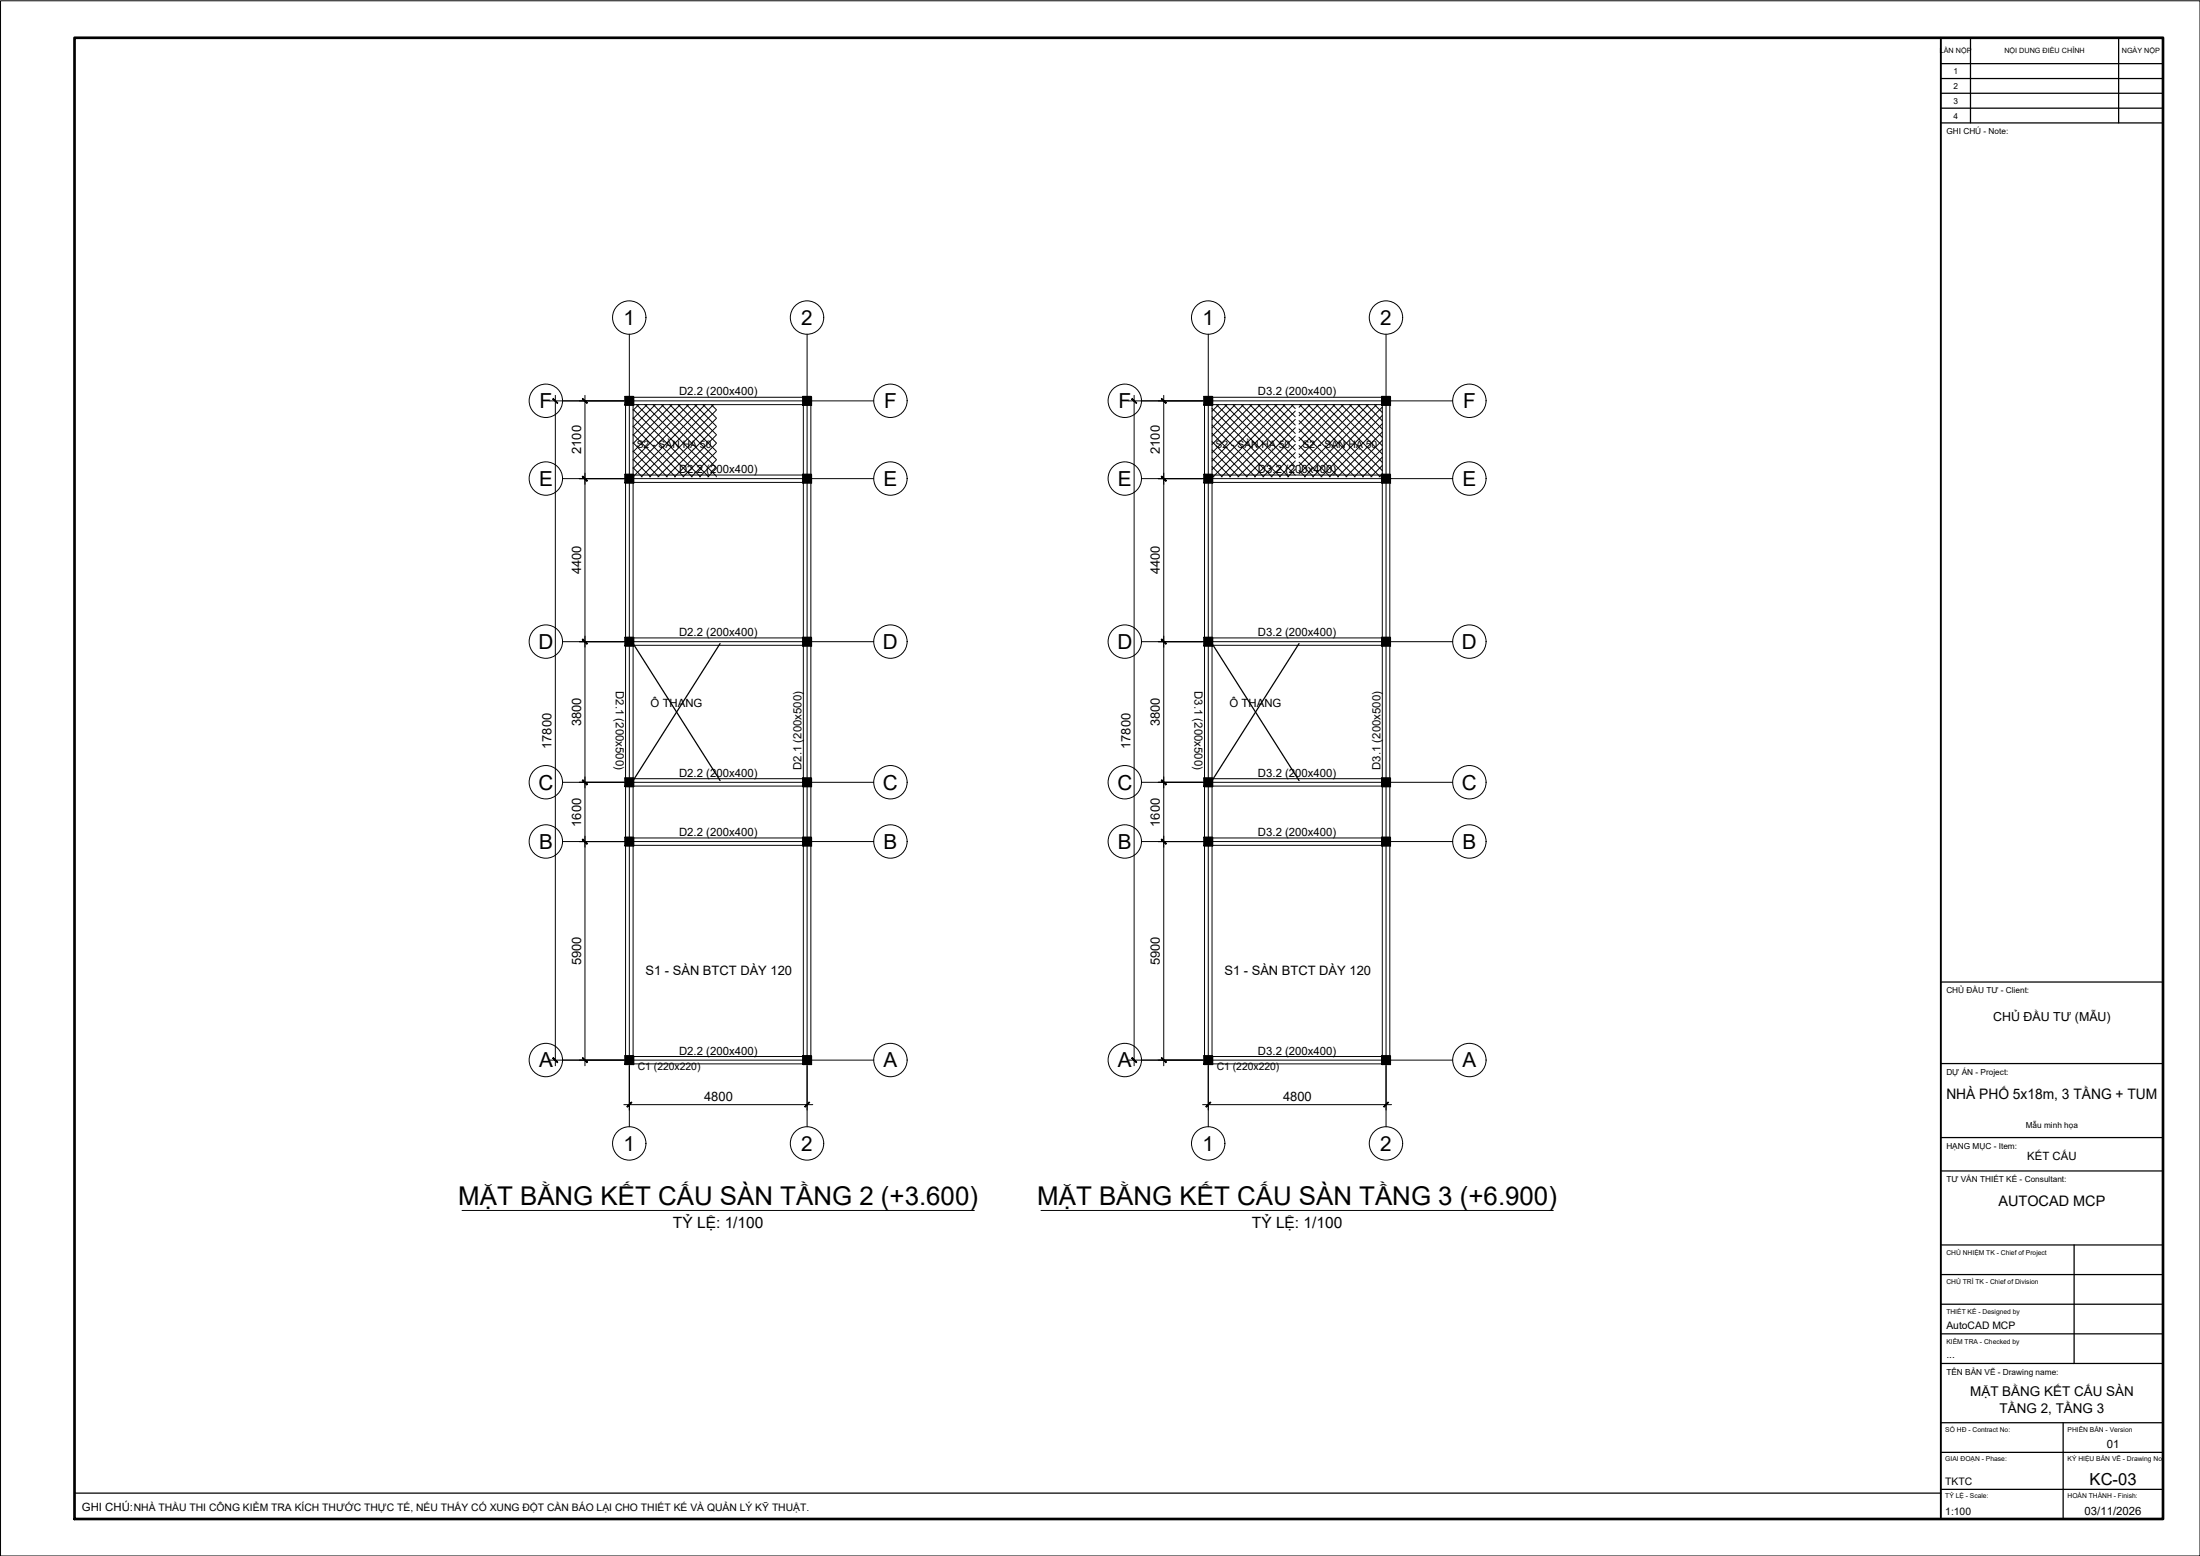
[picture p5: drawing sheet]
<svg xmlns="http://www.w3.org/2000/svg" width="594mm" height="420mm" viewBox="0 0 594 420" stroke-linecap="round" stroke-linejoin="round" font-family="sans-serif">
<!-- layer: S-BEAM -->
<g fill="none" stroke="#000" stroke-width=".27">
<path d="M168.9 108.2v178.1M169.9 107.3h48M169.9 109.3h48M171 108.2v178.1M216.9 108.2v178.1M219 108.2v178.1M325.3 108.2v178.1M326.3 107.3h48M326.3 109.3h48M327.3 108.2v178.1M373.3 108.2v178.1M375.3 108.2v178.1"/>
<path d="M169.9 130.3h48M169.9 128.3h48M326.3 130.3h48M326.3 128.3h48M169.9 174.2h48M169.9 172.3h48M326.3 174.2h48M326.3 172.3h48M169.9 212.3h48M169.9 210.3h48M326.3 212.3h48M326.3 210.3h48"/>
<path d="M169.9 228.3h48M169.9 226.3h48M326.3 228.3h48M326.3 226.3h48M169.9 287.3h48M169.9 285.3h48M326.3 287.3h48M326.3 285.3h48"/>
</g>
<!-- layer: S-COLS -->
<g fill="none" stroke="#000" stroke-width=".51">
<path d="M168.8 107.1h2.2v2.2h-2.2zM216.8 107.1h2.2v2.2h-2.2zM325.2 107.1h2.2v2.2h-2.2zM373.2 107.1h2.2v2.2h-2.2zM168.8 128.1h2.2v2.2h-2.2zM216.8 128.1h2.2v2.2h-2.2zM325.2 128.1h2.2v2.2h-2.2zM373.2 128.1h2.2v2.2h-2.2zM168.8 172.2h2.2v2.2h-2.2zM216.8 172.2h2.2v2.2h-2.2zM325.2 172.2h2.2v2.2h-2.2zM373.2 172.2h2.2v2.2h-2.2z"/>
<path d="M168.8 210.1h2.2v2.2h-2.2zM216.8 210.1h2.2v2.2h-2.2zM325.2 210.1h2.2v2.2h-2.2zM373.2 210.1h2.2v2.2h-2.2zM168.8 226.1h2.2v2.2h-2.2zM216.8 226.1h2.2v2.2h-2.2zM325.2 226.1h2.2v2.2h-2.2zM373.2 226.1h2.2v2.2h-2.2zM168.8 285.2h2.2v2.2h-2.2zM216.8 285.2h2.2v2.2h-2.2zM325.2 285.2h2.2v2.2h-2.2zM373.2 285.2h2.2v2.2h-2.2z"/>
</g>
<!-- layer: S-COLS-PATT -->
<g fill="#000" stroke="#000" stroke-width=".27">
<path d="M168.8 107.1l2.2 2.2v-2.2zM168.8 107.1l2.2 2.2h-2.2z"/>
<path d="M216.8 107.1l2.2 2.2v-2.2zM216.8 107.1l2.2 2.2h-2.2z"/>
<path d="M325.2 107.1l2.2 2.2v-2.2zM325.2 107.1l2.2 2.2h-2.2z"/>
<path d="M373.2 107.1l2.2 2.2v-2.2zM373.2 107.1l2.2 2.2h-2.2z"/>
<path d="M168.8 128.1l2.2 2.2v-2.2zM168.8 128.1l2.2 2.2h-2.2z"/>
<path d="M216.8 128.1l2.2 2.2v-2.2zM216.8 128.1l2.2 2.2h-2.2z"/>
<path d="M325.2 128.1l2.2 2.2v-2.2zM325.2 128.1l2.2 2.2h-2.2z"/>
<path d="M373.2 128.1l2.2 2.2v-2.2zM373.2 128.1l2.2 2.2h-2.2z"/>
<path d="M168.8 172.2l2.2 2.2v-2.2zM168.8 172.2l2.2 2.2h-2.2z"/>
<path d="M216.8 172.2l2.2 2.2v-2.2zM216.8 172.2l2.2 2.2h-2.2z"/>
<path d="M325.2 172.2l2.2 2.2v-2.2zM325.2 172.2l2.2 2.2h-2.2z"/>
<path d="M373.2 172.2l2.2 2.2v-2.2zM373.2 172.2l2.2 2.2h-2.2z"/>
<path d="M168.8 210.1l2.2 2.2v-2.2zM168.8 210.1l2.2 2.2h-2.2z"/>
<path d="M216.8 210.1l2.2 2.2v-2.2zM216.8 210.1l2.2 2.2h-2.2z"/>
<path d="M325.2 210.1l2.2 2.2v-2.2zM325.2 210.1l2.2 2.2h-2.2z"/>
<path d="M373.2 210.1l2.2 2.2v-2.2zM373.2 210.1l2.2 2.2h-2.2z"/>
<path d="M168.8 226.1l2.2 2.2v-2.2zM168.8 226.1l2.2 2.2h-2.2z"/>
<path d="M216.8 226.1l2.2 2.2v-2.2zM216.8 226.1l2.2 2.2h-2.2z"/>
<path d="M325.2 226.1l2.2 2.2v-2.2zM325.2 226.1l2.2 2.2h-2.2z"/>
<path d="M373.2 226.1l2.2 2.2v-2.2zM373.2 226.1l2.2 2.2h-2.2z"/>
<path d="M168.8 285.2l2.2 2.2v-2.2zM168.8 285.2l2.2 2.2h-2.2z"/>
<path d="M216.8 285.2l2.2 2.2v-2.2zM216.8 285.2l2.2 2.2h-2.2z"/>
<path d="M325.2 285.2l2.2 2.2v-2.2zM325.2 285.2l2.2 2.2h-2.2z"/>
<path d="M373.2 285.2l2.2 2.2v-2.2zM373.2 285.2l2.2 2.2h-2.2z"/>
</g>
<!-- layer: S-CONC -->
<path d="M171 173.8l23.5 37M194.5 173.8l-23.5 37M327.3 173.8l23.5 37M350.8 173.8l-23.5 37" fill="none" stroke="#000" stroke-width=".34"/>
<!-- layer: S-CONC-PATT -->
<g fill="none" stroke="#000" stroke-width=".27">
<path d="M171 119.5l9.2 9.3M171 117.3l11.4 11.5M171 115.1l13.7 13.7M171 112.8l15.9 16M171 110.5l18.2 18.3M171.9 109.3l19.5 19.5M172.5 109.3l-1.5 1.5M174.1 109.3l19.3 19.3M174.7 109.3l-3.7 3.7M176.4 109.3l17 17M177 109.3l-6 6M178.6 109.3l14.8 14.8"/>
<path d="M179.2 109.3l-8.2 8.2M180.9 109.3l12.5 12.5M181.5 109.3l-10.5 10.5M183.1 109.3l10.3 10.3M183.7 109.3l-12.7 12.7M185.3 109.3l8.1 8M185.9 109.3l-14.9 14.9M187.6 109.3l5.8 5.8M188.2 109.3l-17.2 17.2M189.8 109.3l3.6 3.6M190.4 109.3l-19.4 19.4M192.1 109.3l1.3 1.3"/>
<path d="M192.7 109.3l-19.5 19.5M193.4 110.7l-18 18.1M193.4 113l-15.8 15.8M193.4 115.2l-13.5 13.6M193.4 117.5l-11.3 11.3M193.4 119.7l-9 9.1M327.3 119.3l9.5 9.5M327.3 117l11.7 11.8M327.3 114.8l14 14M327.3 112.5l16.2 16.3M327.3 110.3l18.5 18.5M328.5 109.3l19.5 19.5"/>
<path d="M329.1 109.3l-1.8 1.7M330.7 109.3l19.1 19M331.3 109.3l-4 4M333 109.3l16.8 16.7M333.6 109.3l-6.3 6.2M335.2 109.3l14.6 14.5M335.8 109.3l-8.5 8.5M337.5 109.3l12.3 12.2M338 109.3l-10.7 10.7M339.7 109.3l10.1 10M340.3 109.3l-13 13M342 109.3l7.8 7.8"/>
<path d="M342.5 109.3l-15.2 15.2M344.2 109.3l5.6 5.5M344.8 109.3l-17.5 17.5M346.5 109.3l3.3 3.3M347 109.3l-19.5 19.5M348.7 109.3l1.1 1M349.3 109.3l-19.5 19.5M349.8 111l-17.8 17.8M349.8 113.2l-15.5 15.6M349.8 115.5l-13.3 13.3M349.8 117.7l-11 11.1M349.8 120l-8.8 8.8"/>
<path d="M350.8 118.1l10.7 10.7M350.8 115.8l12.9 13M350.8 113.6l15.1 15.2M350.8 111.3l17.4 17.5M351 109.3l19.5 19.5M351.5 109.3l-.7 .7M353.2 109.3l19.5 19.5M353.8 109.3l-3 3M355.4 109.3l17.9 17.8M356 109.3l-5.2 5.2M357.7 109.3l15.6 15.5M358.2 109.3l-7.4 7.5"/>
<path d="M359.9 109.3l13.4 13.3M360.5 109.3l-9.7 9.7M362.2 109.3l11.1 11.1M362.8 109.3l-12 11.9M364.4 109.3l8.9 8.8M365 109.3l-14.2 14.2M366.7 109.3l6.6 6.6M367.3 109.3l-16.5 16.4M368.9 109.3l4.4 4.3M369.5 109.3l-18.7 18.7M371.2 109.3l2.1 2.1M371.7 109.3l-19.5 19.5"/>
<path d="M373.3 109.9l-18.8 18.9M373.3 112.2l-16.6 16.6M373.3 114.4l-14.3 14.4M373.3 116.7l-12.1 12.1M373.3 118.9l-9.9 9.9M171 128.5l.2 .3M171 126.3l2.4 2.5M171 124l4.7 4.8M171 121.8l6.9 7M193.4 122l-6.7 6.8M193.4 124.2l-4.5 4.6M193.4 126.4l-2.3 2.4"/>
<path d="M193.4 128.7v.1M327.3 128.2l.5 .6M327.3 126l2.7 2.8M327.3 123.7l5 5.1M327.3 121.5l7.2 7.3M349.8 122.2l-6.5 6.6M349.8 124.5l-4.3 4.3M349.8 126.7l-2.1 2.1M350.8 127l1.7 1.8M350.8 124.8l3.9 4M350.8 122.6l6.2 6.2M350.8 120.3l8.4 8.5"/>
<path d="M373.3 121.2l-7.6 7.6M373.3 123.4l-5.4 5.4M373.3 125.7l-3.1 3.1M373.3 127.9l-.9 .9"/>
</g>
<!-- layer: S-GRID -->
<g fill="none" stroke="#000" stroke-width=".27">
<path d="M169.9 90.3v213.9M217.9 90.3v213.9M326.3 90.3v213.9M374.3 90.3v213.9M151.9 108.2h84M308.3 108.2h84M151.9 129.2h84M308.3 129.2h84M151.9 173.3h84M308.3 173.3h84M151.9 211.2h84M308.3 211.2h84"/>
<path d="M151.9 227.2h84M308.3 227.2h84M151.9 286.3h84M308.3 286.3h84"/>
</g>
<!-- layer: S-GRID-IDEN -->
<g fill="none" stroke="#000" stroke-width=".27">
<circle cx="169.9" cy="85.7" r="4.5"/>
<circle cx="217.9" cy="85.7" r="4.5"/>
<circle cx="326.3" cy="85.7" r="4.5"/>
<circle cx="374.3" cy="85.7" r="4.5"/>
<circle cx="147.4" cy="108.2" r="4.5"/>
<circle cx="240.4" cy="108.2" r="4.5"/>
<circle cx="303.7" cy="108.2" r="4.5"/>
<circle cx="396.8" cy="108.2" r="4.5"/>
<circle cx="147.4" cy="129.2" r="4.5"/>
<circle cx="240.4" cy="129.2" r="4.5"/>
<circle cx="303.7" cy="129.2" r="4.5"/>
<circle cx="396.8" cy="129.2" r="4.5"/>
<circle cx="147.4" cy="173.2" r="4.5"/>
<circle cx="240.4" cy="173.2" r="4.5"/>
<circle cx="303.7" cy="173.2" r="4.5"/>
<circle cx="396.8" cy="173.2" r="4.5"/>
<circle cx="147.4" cy="211.2" r="4.5"/>
<circle cx="240.4" cy="211.2" r="4.5"/>
<circle cx="303.7" cy="211.2" r="4.5"/>
<circle cx="396.8" cy="211.2" r="4.5"/>
<circle cx="147.4" cy="227.2" r="4.5"/>
<circle cx="240.4" cy="227.2" r="4.5"/>
<circle cx="303.7" cy="227.2" r="4.5"/>
<circle cx="396.8" cy="227.2" r="4.5"/>
<circle cx="147.4" cy="286.2" r="4.5"/>
<circle cx="240.4" cy="286.2" r="4.5"/>
<circle cx="303.7" cy="286.2" r="4.5"/>
<circle cx="396.8" cy="286.2" r="4.5"/>
<circle cx="169.9" cy="308.8" r="4.5"/>
<circle cx="217.9" cy="308.8" r="4.5"/>
<circle cx="326.3" cy="308.8" r="4.5"/>
<circle cx="374.3" cy="308.8" r="4.5"/>
</g>
<!-- layer: S-ANNO-DIMS -->
<g fill="none" stroke="#000" stroke-width=".27">
<path d="M148.4 108.2h20.1M150 106.8v181M158 106.8v181M304.8 108.2h20M306.3 106.8v181M314.3 106.8v181M156.4 129.2h12.1M312.8 129.2h12M156.4 173.3h12.1M312.8 173.3h12M156.4 211.2h12.1M312.8 211.2h12"/>
<path d="M156.4 227.2h12.1M312.8 227.2h12M148.4 286.3h20.1M168.5 298.3h51M169.9 287.8v12M217.9 287.8v12M304.8 286.3h20M324.8 298.3h51M326.3 287.8v12M374.3 287.8v12"/>
</g>
<!-- layer: 0 -->
<g fill="#000" stroke="#000" stroke-width=".27">
<path d="M149.3 107.7l1.2 1.2 .1-.1zM149.3 107.7l.1-.1 1.2 1.2z"/>
<path d="M157.3 107.7l1.2 1.2 .1-.1zM157.3 107.7l.1-.1 1.2 1.2z"/>
<path d="M305.6 107.7l1.2 1.2 .1-.1zM305.6 107.7l.1-.1 1.2 1.2z"/>
<path d="M313.6 107.7l1.2 1.2 .1-.1zM313.6 107.7l.1-.1 1.2 1.2z"/>
<path d="M157.4 128.6l-.1 .1 1.3 1.1zM157.3 128.7l1.3 1.1-.1 .1z"/>
<path d="M157.3 128.7l1.2 1.2 .1-.1zM157.3 128.7l.1-.1 1.2 1.2z"/>
<path d="M313.7 128.6l-.1 .1 1.3 1.1zM313.6 128.7l1.3 1.1-.1 .1z"/>
<path d="M313.6 128.7l1.2 1.2 .1-.1zM313.6 128.7l.1-.1 1.2 1.2z"/>
<path d="M157.4 172.6l-.1 .1 1.3 1.1zM157.3 172.7l1.3 1.1-.1 .1z"/>
<path d="M157.3 172.7l1.2 1.2 .1-.1zM157.3 172.7l.1-.1 1.2 1.2z"/>
<path d="M313.7 172.6l-.1 .1 1.3 1.1zM313.6 172.7l1.3 1.1-.1 .1z"/>
<path d="M313.6 172.7l1.2 1.2 .1-.1zM313.6 172.7l.1-.1 1.2 1.2z"/>
<path d="M157.4 210.6l-.1 .1 1.3 1.1zM157.3 210.7l1.3 1.1-.1 .1z"/>
<path d="M157.3 210.7l1.2 1.2 .1-.1zM157.4 210.6l1.2 1.2-1.3-1.1z"/>
<path d="M313.7 210.6l-.1 .1 1.3 1.1zM313.6 210.7l1.3 1.1-.1 .1z"/>
<path d="M313.6 210.7l1.2 1.2 .1-.1zM313.6 210.7l.1-.1 1.2 1.2z"/>
<path d="M157.4 226.6l-.1 .1 1.3 1.1zM157.3 226.7l1.3 1.1-.1 .1z"/>
<path d="M157.3 226.7l1.2 1.2 .1-.1zM157.3 226.7l.1-.1 1.2 1.2z"/>
<path d="M313.7 226.6l-.1 .1 1.3 1.1zM313.6 226.7l1.3 1.1-.1 .1z"/>
<path d="M313.6 226.7l1.2 1.2 .1-.1zM313.6 226.7l.1-.1 1.2 1.2z"/>
<path d="M149.3 285.7l1.3 1.1-1.2-1.2zM149.3 285.7l1.3 1.1-.1 .1z"/>
<path d="M157.4 285.6l-.1 .1 1.3 1.1zM157.3 285.7l1.3 1.1-.1 .1z"/>
<path d="M170.5 297.6l-1.1 1.3 1.2-1.2zM169.3 298.8l1.2-1.2-1.1 1.3z"/>
<path d="M217.3 298.8l.1 .1 1.1-1.3zM218.5 297.6l.1 .1-1.2 1.2z"/>
<path d="M305.7 285.6l-.1 .1 1.3 1.1zM305.6 285.7l1.3 1.1-.1 .1z"/>
<path d="M313.7 285.6l-.1 .1 1.3 1.1zM313.6 285.7l1.3 1.1-.1 .1z"/>
<path d="M326.8 297.6l-1.1 1.3 1.3-1.2zM325.6 298.8l1.2-1.2-1.1 1.3z"/>
<path d="M373.6 298.8l.1 .1 1.1-1.3zM374.8 297.6l.2 .1-1.3 1.2z"/>
</g>
<!-- layer: S-ANNO-TEXT -->
<path d="M124.8 326.9h138.3M281.1 326.9h138.4" fill="none" stroke="#000" stroke-width=".27"/>
<!-- layer: A-ANNO-TTLB -->
<path d="M.1 .2h594v420h-594z" fill="none" stroke="#000" stroke-width=".27"/>
<path d="M20.1 10.2h564v400h-564z" fill="none" stroke="#000" stroke-width=".72"/>
<path d="M524.1 10.2v400" fill="none" stroke="#000" stroke-width=".51"/>
<g fill="none" stroke="#000" stroke-width=".34">
<path d="M524.1 17.2h60M532.1 10.2v23M572.1 10.2v23M524.1 33.2h60M524.1 21.2h60M524.1 25.2h60M524.1 29.2h60M524.1 265.2h60M524.1 287.2h60M524.1 307.2h60M524.1 316.2h60M524.1 336.2h60"/>
<path d="M560.1 336.2v32M524.1 344.2h60M524.1 352.2h60M524.1 368.2h60M524.1 360.2h60M524.1 384.2h60M524.1 392.2h60M557.1 384.2v26M20.1 403.2h504M524.1 402.2h60"/>
</g>
<g font-size="7">
<text x="123.8" y="325.2">MẶT BẰNG KẾT CẤU SÀN TẦNG 2 (+3.600)</text>
<text x="280.1" y="325.2">MẶT BẰNG KẾT CẤU SÀN TẦNG 3 (+6.900)</text>
</g>
<g font-size="5.6">
<text x="168.4" y="87.8">1</text>
<text x="216.4" y="87.8">2</text>
<text x="324.7" y="87.8">1</text>
<text x="372.7" y="87.8">2</text>
<text x="145.7" y="110.3">F</text>
<text x="238.7" y="110.3">F</text>
<text x="302.1" y="110.3">F</text>
<text x="395.1" y="110.3">F</text>
<text x="145.6" y="131.3">E</text>
<text x="238.6" y="131.3">E</text>
<text x="301.9" y="131.3">E</text>
<text x="394.9" y="131.3">E</text>
<text x="145.4" y="175.3">D</text>
<text x="238.4" y="175.3">D</text>
<text x="301.8" y="175.3">D</text>
<text x="394.8" y="175.3">D</text>
<text x="145.4" y="213.3">C</text>
<text x="238.4" y="213.3">C</text>
<text x="301.8" y="213.3">C</text>
<text x="394.8" y="213.3">C</text>
<text x="145.6" y="229.3">B</text>
<text x="238.6" y="229.3">B</text>
<text x="301.9" y="229.3">B</text>
<text x="394.9" y="229.3">B</text>
<text x="145.6" y="288.2">A</text>
<text x="238.6" y="288.2">A</text>
<text x="301.9" y="288.2">A</text>
<text x="394.9" y="288.2">A</text>
<text x="168.4" y="310.8">1</text>
<text x="216.4" y="310.8">2</text>
<text x="324.7" y="310.8">1</text>
<text x="372.7" y="310.8">2</text>
</g>
<text font-size="4.5" x="564.3" y="401">KC-03</text>
<g font-size="4.2">
<text x="181.7" y="331.5">TỶ LỆ: 1/100</text>
<text x="338" y="331.5">TỶ LỆ: 1/100</text>
</g>
<g font-size="3.9">
<text x="525.6" y="296.7">NHÀ PHỐ 5x18m, 3 TẦNG + TUM</text>
<text x="539.6" y="325.7">AUTOCAD MCP</text>
</g>
<g font-size="3.6">
<text x="532" y="377">MẶT BẰNG KẾT CẤU SÀN</text>
<text x="540" y="381.6">TẦNG 2, TẦNG 3</text>
</g>
<g font-size="3.5">
<text x="156.9" y="122.6" transform="rotate(-90 156.9 122.6)">2100</text>
<text x="313.2" y="122.6" transform="rotate(-90 313.2 122.6)">2100</text>
<text x="156.9" y="155.1" transform="rotate(-90 156.9 155.1)">4400</text>
<text x="313.2" y="155.1" transform="rotate(-90 313.2 155.1)">4400</text>
<text x="156.9" y="196.1" transform="rotate(-90 156.9 196.1)">3800</text>
<text x="313.2" y="196.1" transform="rotate(-90 313.2 196.1)">3800</text>
<text x="148.9" y="202.2" transform="rotate(-90 148.9 202.2)">17800</text>
<text x="305.2" y="202.2" transform="rotate(-90 305.2 202.2)">17800</text>
<text x="156.9" y="223.3" transform="rotate(-90 156.9 223.3)">1600</text>
<text x="313.2" y="223.3" transform="rotate(-90 313.2 223.3)">1600</text>
<text x="156.9" y="260.6" transform="rotate(-90 156.9 260.6)">5900</text>
<text x="174.3" y="263.3">S1 - SÀN BTCT DÀY 120</text>
<text x="313.2" y="260.6" transform="rotate(-90 313.2 260.6)">5900</text>
<text x="330.6" y="263.3">S1 - SÀN BTCT DÀY 120</text>
<text x="190.1" y="297.2">4800</text>
<text x="346.5" y="297.2">4800</text>
</g>
<text font-size="3.4" x="538.2" y="275.7">CHỦ ĐẦU TƯ (MẪU)</text>
<g font-size="3.1">
<text x="183.4" y="106.8">D2.2 (200x400)</text>
<text x="339.7" y="106.8">D3.2 (200x400)</text>
<text x="183.4" y="127.8">D2.2 (200x400)</text>
<text x="339.7" y="127.8">D3.2 (200x400)</text>
<text x="183.4" y="171.7">D2.2 (200x400)</text>
<text x="339.7" y="171.7">D3.2 (200x400)</text>
<text x="166.3" y="186.6" transform="rotate(90 166.3 186.6)">D2.1 (200x500)</text>
<text x="175.7" y="190.9">Ô THANG</text>
<text x="322.6" y="186.6" transform="rotate(90 322.6 186.6)">D3.1 (200x500)</text>
<text x="332" y="190.9">Ô THANG</text>
<text x="183.4" y="209.8">D2.2 (200x400)</text>
<text x="216.5" y="207.9" transform="rotate(-90 216.5 207.9)">D2.1 (200x500)</text>
<text x="339.7" y="209.8">D3.2 (200x400)</text>
<text x="372.8" y="207.9" transform="rotate(-90 372.8 207.9)">D3.1 (200x500)</text>
<text x="183.4" y="225.8">D2.2 (200x400)</text>
<text x="339.7" y="225.8">D3.2 (200x400)</text>
<text x="183.4" y="284.8">D2.2 (200x400)</text>
<text x="339.7" y="284.8">D3.2 (200x400)</text>
<text x="547.4" y="313.2">KẾT CẤU</text>
<text x="568.9" y="391">01</text>
<text x="22.1" y="407.9">GHI CHÚ:NHÀ THẦU THI CÔNG KIỂM TRA KÍCH THƯỚC THỰC TẾ, NẾU THẤY CÓ XUNG ĐỘT CẦN BÁO LẠI CHO THIẾT KẾ VÀ QUẢN LÝ KỸ THUẬT.</text>
<text x="562.9" y="409">03/11/2026</text>
</g>
<g font-size="2.8">
<text x="171.9" y="120.9">S2 - SÀN HẠ 50</text>
<text x="328.3" y="120.9">S2 - SÀN HẠ 50</text>
<text x="351.8" y="120.9">S2 - SÀN HẠ 50</text>
<text x="172.2" y="289">C1 (220x220)</text>
<text x="328.6" y="289">C1 (220x220)</text>
<text x="525.6" y="358.8">AutoCAD MCP</text>
<text x="525.6" y="366.8">...</text>
<text x="525.3" y="401">TKTC</text>
<text x="525.3" y="409">1:100</text>
</g>
<g font-size="2.2">
<text x="527.5" y="20">1</text>
<text x="527.5" y="24">2</text>
<text x="527.5" y="28">3</text>
<text x="527.5" y="32">4</text>
<text x="525.6" y="36.2">GHI CHÚ - Note:</text>
<text x="525.6" y="268.2">CHỦ ĐẦU TƯ - Client:</text>
<text x="525.6" y="290.2">DỰ ÁN - Project:</text>
<text x="547" y="304.7">Mẫu minh họa</text>
<text x="525.6" y="310.2">HẠNG MỤC - Item:</text>
<text x="525.6" y="319.2">TƯ VẤN THIẾT KẾ - Consultant:</text>
<text x="525.6" y="371.2">TÊN BẢN VẼ - Drawing name:</text>
</g>
<g font-size="2">
<text x="523.8" y="14.4">LẦN NỘP</text>
<text x="541.2" y="14.4">NỘI DUNG ĐIỀU CHỈNH</text>
<text x="573" y="14.4">NGÀY NỘP</text>
</g>
<g font-size="1.8">
<text x="525.6" y="338.8">CHỦ NHIỆM TK - Chief of Project</text>
<text x="525.6" y="346.8">CHỦ TRÌ TK - Chief of Division</text>
<text x="525.6" y="354.8">THIẾT KẾ - Designed by</text>
<text x="525.6" y="362.8">KIỂM TRA - Checked by</text>
<text x="525.3" y="386.6">SỐ HĐ - Contract No:</text>
<text x="558.3" y="386.6">PHIÊN BẢN - Version</text>
<text x="525.3" y="394.6">GIAI ĐOẠN - Phase:</text>
<text x="558.3" y="394.6">KÝ HIỆU BẢN VẼ - Drawing No</text>
<text x="525.3" y="404.6">TỶ LỆ - Scale:</text>
<text x="558.3" y="404.6">HOÀN THÀNH - Finish:</text>
</g>
</svg>
